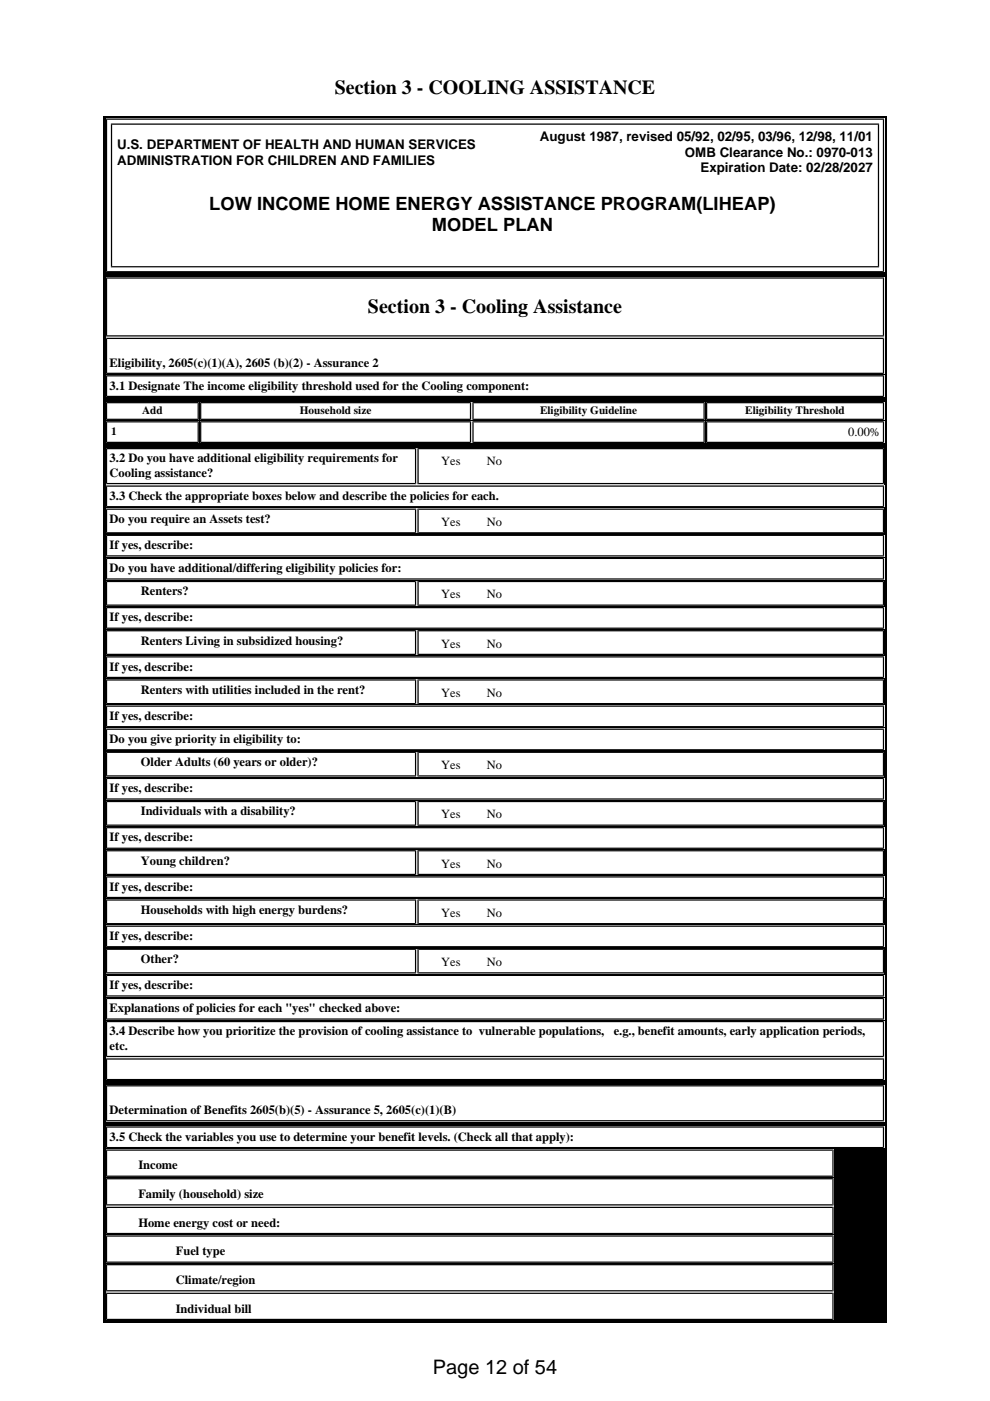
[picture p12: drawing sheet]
<svg xmlns="http://www.w3.org/2000/svg" width="210mm" height="297mm" viewBox="0 0 210 297" stroke-linecap="round" stroke-linejoin="round" font-family="sans-serif">
<path d="M21.9 24.6h166.1v33.7h-166.1z" fill="#000"/>
<path d="M21.9 24.7h166.1M22.1 24.6v33.7M187.8 24.6v33.7M21.9 58.1h166.1" fill="none" stroke="#000" stroke-width=".26"/>
<path d="M22.5 25.1h164.9v32.6h-164.9z" fill="#fff"/>
<path d="M22.5 25.3h164.9M22.6 25.1v32.6M23.5 26.3h162.9M23.6 26.2v30.5M186.3 26.2v30.5M187.3 25.1v32.6M21.9 58.4h166.1M22.1 58.3v26.4M22.5 57.6h164.9M23.5 56.6h162.9M187.8 58.3v26.4M21.9 84.6h166.1" fill="none" stroke="#000" stroke-width=".26"/>
<path d="M21.9 58.3h166.1v26.4h-166.1z" fill="#000"/>
<path d="M22.5 58.8h164.9v12.5h-164.9z" fill="#fff"/>
<path d="M22.5 58.9h164.9M22.6 58.8v12.5M187.3 58.8v12.5M22.5 71.2h164.9" fill="none" stroke="#000" stroke-width=".26"/>
<path d="M22.5 71.6h164.9v7.7h-164.9z" fill="#fff"/>
<path d="M22.5 71.7h164.9M22.5 79.2h164.9M22.6 71.6v7.7M187.3 71.6v7.7" fill="none" stroke="#000" stroke-width=".26"/>
<path d="M22.5 79.5h164.9v4.7h-164.9z" fill="#fff"/>
<path d="M22.5 79.7h164.9M22.6 79.6v4.6M187.3 79.6v4.6M21.9 84.8h166.1M21.9 94.3h166.1M22.1 84.7v9.8M22.5 84h164.9M187.8 84.7v9.8" fill="none" stroke="#000" stroke-width=".26"/>
<path d="M21.9 84.7h166.1v9.8h-166.1z" fill="#000"/>
<path d="M22.5 85.2h19.7v3.8h-19.7z" fill="#fff"/>
<path d="M22.5 85.4h19.7M22.5 88.9h19.7M22.6 85.2v3.8M42 85.2v3.8" fill="none" stroke="#000" stroke-width=".26"/>
<path d="M42.4 85.2h57.5v3.8h-57.5z" fill="#fff"/>
<path d="M42.4 85.4h57.5M42.4 88.9h57.5M42.6 85.2v3.8M99.8 85.2v3.8" fill="none" stroke="#000" stroke-width=".26"/>
<path d="M100.2 85.2h49.2v3.8h-49.2z" fill="#fff"/>
<path d="M100.2 85.4h49.2M100.2 88.9h49.2M100.3 85.2v3.8M149.3 85.2v3.8" fill="none" stroke="#000" stroke-width=".26"/>
<path d="M149.7 85.2h37.7v3.8h-37.7z" fill="#fff"/>
<path d="M149.7 85.4h37.7M149.7 88.9h37.7M149.8 85.2v3.8M187.3 85.2v3.8" fill="none" stroke="#000" stroke-width=".26"/>
<path d="M22.5 89.3h19.7v4.6h-19.7z" fill="#fff"/>
<path d="M22.5 89.4h19.7M22.5 93.8h19.7M22.6 89.3v4.6M42 89.3v4.6" fill="none" stroke="#000" stroke-width=".26"/>
<path d="M42.4 89.3h57.5v4.6h-57.5z" fill="#fff"/>
<path d="M42.4 89.4h57.5M42.4 93.8h57.5M42.6 89.3v4.6M99.8 89.3v4.6" fill="none" stroke="#000" stroke-width=".26"/>
<path d="M100.2 89.3h49.2v4.6h-49.2z" fill="#fff"/>
<path d="M100.2 89.4h49.2M100.2 93.8h49.2M100.3 89.3v4.6M149.3 89.3v4.6" fill="none" stroke="#000" stroke-width=".26"/>
<path d="M149.7 89.3h37.7v4.6h-37.7z" fill="#fff"/>
<path d="M21.9 94.6h166.1M22.1 94.5v135.1M149.7 89.4h37.7M149.7 93.8h37.7M149.8 89.3v4.6M187.3 89.3v4.6M187.8 94.5v135.1M21.9 229.4h166.1" fill="none" stroke="#000" stroke-width=".26"/>
<path d="M21.9 94.5h166.1v135.1h-166.1z" fill="#000"/>
<path d="M22.5 95h65.7v7.7h-65.7z" fill="#fff"/>
<path d="M22.5 95.1h65.7M22.6 95v7.7M88.1 95v7.7M22.5 102.5h65.7" fill="none" stroke="#000" stroke-width=".26"/>
<path d="M88.5 95h98.9v7.7h-98.9z" fill="#fff"/>
<path d="M88.5 95.1h98.9M88.6 95v7.7M187.3 95v7.7M88.5 102.5h98.9" fill="none" stroke="#000" stroke-width=".26"/>
<path d="M22.5 102.9h164.9v4.7h-164.9z" fill="#fff"/>
<path d="M22.5 103.1h164.9M22.5 107.4h164.9M22.6 102.9v4.7M187.3 102.9v4.7" fill="none" stroke="#000" stroke-width=".26"/>
<path d="M22.5 107.8h65.7v5.3h-65.7z" fill="#fff"/>
<path d="M22.5 108h65.7M22.5 113h65.7M22.6 107.8v5.3M88.1 107.8v5.3" fill="none" stroke="#000" stroke-width=".26"/>
<path d="M88.5 107.8h98.9v5.3h-98.9z" fill="#fff"/>
<path d="M88.5 108h98.9M88.5 113h98.9M88.6 107.8v5.3M187.3 107.8v5.3" fill="none" stroke="#000" stroke-width=".26"/>
<path d="M22.5 113.4h164.9v4.6h-164.9z" fill="#fff"/>
<path d="M22.5 113.5h164.9M22.5 117.9h164.9M22.6 113.4v4.6M187.3 113.4v4.6" fill="none" stroke="#000" stroke-width=".26"/>
<path d="M22.5 118.3h164.9v4.6h-164.9z" fill="#fff"/>
<path d="M22.5 118.4h164.9M22.6 118.3v4.6M187.3 118.3v4.6M22.5 122.8h164.9" fill="none" stroke="#000" stroke-width=".26"/>
<path d="M22.5 123.2h65.7v5.2h-65.7z" fill="#fff"/>
<path d="M22.5 123.3h65.7M22.5 128.3h65.7M22.6 123.2v5.2M88.1 123.2v5.2" fill="none" stroke="#000" stroke-width=".26"/>
<path d="M88.5 123.2h98.9v5.2h-98.9z" fill="#fff"/>
<path d="M88.5 123.3h98.9M88.5 128.3h98.9M88.6 123.2v5.2M187.3 123.2v5.2" fill="none" stroke="#000" stroke-width=".26"/>
<path d="M22.5 128.7h164.9v4.6h-164.9z" fill="#fff"/>
<path d="M22.5 128.8h164.9M22.5 133.2h164.9M22.6 128.7v4.6M187.3 128.7v4.6" fill="none" stroke="#000" stroke-width=".26"/>
<path d="M22.5 133.6h65.7v5.3h-65.7z" fill="#fff"/>
<path d="M22.5 133.7h65.7M22.5 138.7h65.7M22.6 133.6v5.3M88.1 133.6v5.3" fill="none" stroke="#000" stroke-width=".26"/>
<path d="M88.5 133.6h98.9v5.3h-98.9z" fill="#fff"/>
<path d="M88.5 133.7h98.9M88.5 138.7h98.9M88.6 133.6v5.3M187.3 133.6v5.3" fill="none" stroke="#000" stroke-width=".26"/>
<path d="M22.5 139.1h164.9v4.7h-164.9z" fill="#fff"/>
<path d="M22.5 139.3h164.9M22.6 139.1v4.7M187.3 139.1v4.7M22.5 143.6h164.9" fill="none" stroke="#000" stroke-width=".26"/>
<path d="M22.5 144h65.7v5.3h-65.7z" fill="#fff"/>
<path d="M22.5 144.2h65.7M22.5 149.2h65.7M22.6 144v5.3M88.1 144v5.3" fill="none" stroke="#000" stroke-width=".26"/>
<path d="M88.5 144h98.9v5.3h-98.9z" fill="#fff"/>
<path d="M88.5 144.2h98.9M88.5 149.2h98.9M88.6 144v5.3M187.3 144v5.3" fill="none" stroke="#000" stroke-width=".26"/>
<path d="M22.5 149.6h164.9v4.6h-164.9z" fill="#fff"/>
<path d="M22.5 149.7h164.9M22.5 154.1h164.9M22.6 149.6v4.6M187.3 149.6v4.6" fill="none" stroke="#000" stroke-width=".26"/>
<path d="M22.5 154.5h164.9v4.6h-164.9z" fill="#fff"/>
<path d="M22.5 154.6h164.9M22.5 159h164.9M22.6 154.5v4.6M187.3 154.5v4.6" fill="none" stroke="#000" stroke-width=".26"/>
<path d="M22.5 159.4h65.7v5.2h-65.7z" fill="#fff"/>
<path d="M22.5 159.5h65.7M22.6 159.4v5.2M88.1 159.4v5.2M22.5 164.5h65.7" fill="none" stroke="#000" stroke-width=".26"/>
<path d="M88.5 159.4h98.9v5.2h-98.9z" fill="#fff"/>
<path d="M88.5 159.5h98.9M88.6 159.4v5.2M187.3 159.4v5.2M88.5 164.5h98.9" fill="none" stroke="#000" stroke-width=".26"/>
<path d="M22.5 164.9h164.9v4.6h-164.9z" fill="#fff"/>
<path d="M22.5 165h164.9M22.5 169.4h164.9M22.6 164.9v4.6M187.3 164.9v4.6" fill="none" stroke="#000" stroke-width=".26"/>
<path d="M22.5 169.8h65.7v5.3h-65.7z" fill="#fff"/>
<path d="M22.5 169.9h65.7M22.5 175h65.7M22.6 169.8v5.3M88.1 169.8v5.3" fill="none" stroke="#000" stroke-width=".26"/>
<path d="M88.5 169.8h98.9v5.3h-98.9z" fill="#fff"/>
<path d="M88.5 169.9h98.9M88.5 175h98.9M88.6 169.8v5.3M187.3 169.8v5.3" fill="none" stroke="#000" stroke-width=".26"/>
<path d="M22.5 175.3h164.9v4.7h-164.9z" fill="#fff"/>
<path d="M22.5 175.5h164.9M22.5 179.8h164.9M22.6 175.4v4.6M187.3 175.4v4.6" fill="none" stroke="#000" stroke-width=".26"/>
<path d="M22.5 180.2h65.7v5.3h-65.7z" fill="#fff"/>
<path d="M22.5 180.4h65.7M22.5 185.4h65.7M22.6 180.2v5.3M88.1 180.2v5.3" fill="none" stroke="#000" stroke-width=".26"/>
<path d="M88.5 180.2h98.9v5.3h-98.9z" fill="#fff"/>
<path d="M88.5 180.4h98.9M88.5 185.4h98.9M88.6 180.2v5.3M187.3 180.2v5.3" fill="none" stroke="#000" stroke-width=".26"/>
<path d="M22.5 185.8h164.9v4.6h-164.9z" fill="#fff"/>
<path d="M22.5 185.9h164.9M22.5 190.3h164.9M22.6 185.8v4.6M187.3 185.8v4.6" fill="none" stroke="#000" stroke-width=".26"/>
<path d="M22.5 190.7h65.7v5.3h-65.7z" fill="#fff"/>
<path d="M22.5 190.8h65.7M22.5 195.8h65.7M22.6 190.7v5.3M88.1 190.7v5.3" fill="none" stroke="#000" stroke-width=".26"/>
<path d="M88.5 190.7h98.9v5.3h-98.9z" fill="#fff"/>
<path d="M88.5 190.8h98.9M88.5 195.8h98.9M88.6 190.7v5.3M187.3 190.7v5.3" fill="none" stroke="#000" stroke-width=".26"/>
<path d="M22.5 196.2h164.9v4.7h-164.9z" fill="#fff"/>
<path d="M22.5 196.4h164.9M22.6 196.2v4.7M187.3 196.2v4.7M22.5 200.7h164.9" fill="none" stroke="#000" stroke-width=".26"/>
<path d="M22.5 201.1h65.7v5.3h-65.7z" fill="#fff"/>
<path d="M22.5 201.3h65.7M22.5 206.3h65.7M22.6 201.1v5.3M88.1 201.1v5.3" fill="none" stroke="#000" stroke-width=".26"/>
<path d="M88.5 201.1h98.9v5.3h-98.9z" fill="#fff"/>
<path d="M88.5 201.3h98.9M88.5 206.3h98.9M88.6 201.1v5.3M187.3 201.1v5.3" fill="none" stroke="#000" stroke-width=".26"/>
<path d="M22.5 206.7h164.9v4.6h-164.9z" fill="#fff"/>
<path d="M22.5 206.8h164.9M22.5 211.2h164.9M22.6 206.7v4.6M187.3 206.7v4.6" fill="none" stroke="#000" stroke-width=".26"/>
<path d="M22.5 211.6h164.9v4.6h-164.9z" fill="#fff"/>
<path d="M22.5 211.7h164.9M22.5 216.1h164.9M22.6 211.6v4.6M187.3 211.6v4.6" fill="none" stroke="#000" stroke-width=".26"/>
<path d="M22.5 216.5h164.9v7.6h-164.9z" fill="#fff"/>
<path d="M22.5 216.6h164.9M22.6 216.5v7.6M187.3 216.5v7.6M22.5 224h164.9" fill="none" stroke="#000" stroke-width=".26"/>
<path d="M22.5 224.4h164.9v4.6h-164.9z" fill="#fff"/>
<path d="M21.9 229.7h166.1M21.9 238.2h166.1M22.1 229.6v8.7M22.5 224.5h164.9M22.5 228.9h164.9M22.6 224.4v4.6M187.3 224.4v4.6M187.8 229.6v8.7" fill="none" stroke="#000" stroke-width=".26"/>
<path d="M21.9 229.6h166.1v8.7h-166.1z" fill="#000"/>
<path d="M22.5 230.1h164.9v7.7h-164.9z" fill="#fff"/>
<path d="M21.9 238.4h166.1M22.1 238.3v42.1M22.5 230.2h164.9M22.5 237.6h164.9M22.6 230.1v7.7M187.3 230.1v7.7M187.8 238.3v42.1M21.9 280.3h166.1" fill="none" stroke="#000" stroke-width=".26"/>
<path d="M21.9 238.3h166.1v42.1h-166.1z" fill="#000"/>
<path d="M22.5 238.8h164.9v4.6h-164.9z" fill="#fff"/>
<path d="M22.5 238.9h164.9M22.6 238.8v4.6M187.3 238.8v4.6M22.5 243.3h164.9" fill="none" stroke="#000" stroke-width=".26"/>
<path d="M22.5 243.7h154.2v5.8h-154.2z" fill="#fff"/>
<path d="M22.5 243.8h154.2M22.5 249.4h154.2M22.6 243.7v5.8M176.6 243.7v5.8" fill="none" stroke="#000" stroke-width=".26"/>
<path d="M22.5 249.8h154.2v5.8h-154.2z" fill="#fff"/>
<path d="M22.5 249.9h154.2M22.5 255.5h154.2M22.6 249.8v5.8M176.6 249.8v5.8" fill="none" stroke="#000" stroke-width=".26"/>
<path d="M22.5 255.9h154.2v5.8h-154.2z" fill="#fff"/>
<path d="M22.5 256h154.2M22.6 255.9v5.8M176.6 255.9v5.8M22.5 261.5h154.2" fill="none" stroke="#000" stroke-width=".26"/>
<path d="M22.5 261.9h154.2v5.8h-154.2z" fill="#fff"/>
<path d="M22.5 262.1h154.2M22.5 267.6h154.2M22.6 261.9v5.8M176.6 261.9v5.8" fill="none" stroke="#000" stroke-width=".26"/>
<path d="M22.5 268h154.2v5.8h-154.2z" fill="#fff"/>
<path d="M22.5 268.1h154.2M22.5 273.7h154.2M22.6 268v5.8M176.6 268v5.8" fill="none" stroke="#000" stroke-width=".26"/>
<path d="M22.5 274.1h154.2v5.8h-154.2z" fill="#fff"/>
<path d="M22.5 274.2h154.2M22.5 279.8h154.2M22.6 274.1v5.8M176.6 274.1v5.8" fill="none" stroke="#000" stroke-width=".26"/>
<g font-size="4.2">
<text x="71" y="19.8">Section 3 - COOLING ASSISTANCE</text>
<text x="78" y="66.3">Section 3 - Cooling Assistance</text>
<text x="91.8" y="291.3">Page 12 of 54</text>
</g>
<g font-size="3.9">
<text x="44.4" y="44.6">LOW INCOME HOME ENERGY ASSISTANCE PROGRAM(LIHEAP)</text>
<text x="91.6" y="49">MODEL PLAN</text>
</g>
<g font-size="2.8">
<text x="114.5" y="30">August 1987, revised 05/92, 02/95, 03/96, 12/98, 11/01</text>
<text x="24.8" y="31.6">U.S. DEPARTMENT OF HEALTH AND HUMAN SERVICES</text>
<text x="24.8" y="34.9">ADMINISTRATION FOR CHILDREN AND FAMILIES</text>
<text x="145.2" y="33.3">OMB Clearance No.: 0970-013</text>
<text x="148.5" y="36.5">Expiration Date: 02/28/2027</text>
</g>
<g font-size="2.6">
<text x="23.2" y="77.7">Eligibility, 2605(c)(1)(A), 2605 (b)(2) - Assurance 2</text>
<text x="23.2" y="82.6">3.1 Designate The income eligibility threshold used for the Cooling component:</text>
<text x="179.8" y="92.4">0.00%</text>
<text x="23.2" y="98">3.2 Do you have additional eligibility requirements for</text>
<text x="23.2" y="101.1">Cooling assistance?</text>
<text x="93.5" y="98.7">Yes</text>
<text x="103.2" y="98.7">No</text>
<text x="23.2" y="106">3.3 Check the appropriate boxes below and describe the policies for each.</text>
<text x="23.2" y="110.9">Do you require an Assets test?</text>
<text x="93.5" y="111.5">Yes</text>
<text x="103.2" y="111.5">No</text>
<text x="23.2" y="116.4">If yes, describe:</text>
<text x="23.2" y="121.3">Do you have additional/differing eligibility policies for:</text>
<text x="23.2" y="131.8">If yes, describe:</text>
<text x="29.9" y="126.2">Renters?</text>
<text x="93.5" y="126.9">Yes</text>
<text x="103.2" y="126.9">No</text>
<text x="29.9" y="136.6">Renters Living in subsidized housing?</text>
<text x="93.5" y="137.3">Yes</text>
<text x="103.2" y="137.3">No</text>
<text x="23.2" y="142.2">If yes, describe:</text>
<text x="29.9" y="147.1">Renters with utilities included in the rent?</text>
<text x="93.5" y="147.7">Yes</text>
<text x="103.2" y="147.7">No</text>
<text x="23.2" y="152.6">If yes, describe:</text>
<text x="23.2" y="157.5">Do you give priority in eligibility to:</text>
<text x="23.2" y="168">If yes, describe:</text>
<text x="29.9" y="162.4">Older Adults (60 years or older)?</text>
<text x="93.5" y="163.1">Yes</text>
<text x="103.2" y="163.1">No</text>
<text x="29.9" y="172.9">Individuals with a disability?</text>
<text x="93.5" y="173.5">Yes</text>
<text x="103.2" y="173.5">No</text>
<text x="23.2" y="178.4">If yes, describe:</text>
<text x="29.9" y="183.3">Young children?</text>
<text x="93.5" y="183.9">Yes</text>
<text x="103.2" y="183.9">No</text>
<text x="23.2" y="188.8">If yes, describe:</text>
<text x="29.9" y="193.7">Households with high energy burdens?</text>
<text x="93.5" y="194.4">Yes</text>
<text x="103.2" y="194.4">No</text>
<text x="23.2" y="199.3">If yes, describe:</text>
<text x="23.2" y="209.7">If yes, describe:</text>
<text x="29.9" y="204.2">Other?</text>
<text x="93.5" y="204.8">Yes</text>
<text x="103.2" y="204.8">No</text>
<text x="23.2" y="214.6">Explanations of policies for each &quot;yes&quot; checked above:</text>
<text x="23.2" y="219.5">3.4 Describe how you prioritize the provision of cooling assistance to vulnerable populations,</text>
<text x="130.1" y="219.5">e.g., benefit amounts, early application periods,</text>
<text x="23.2" y="222.6">etc.</text>
<text x="23.2" y="236.2">Determination of Benefits 2605(b)(5) - Assurance 5, 2605(c)(1)(B)</text>
<text x="23.2" y="241.9">3.5 Check the variables you use to determine your benefit levels. (Check all that apply):</text>
<text x="29.3" y="247.9">Income</text>
<text x="29.3" y="254">Family (household) size</text>
<text x="29.3" y="260.1">Home energy cost or need:</text>
<text x="37.3" y="266.2">Fuel type</text>
<text x="37.3" y="272.2">Climate/region</text>
<text x="37.3" y="278.3">Individual bill</text>
</g>
<g font-size="2.4">
<text x="30.1" y="87.8">Add</text>
<text x="63.6" y="87.8">Household size</text>
<text x="114.5" y="87.8">Eligibility Guideline</text>
<text x="158" y="87.8">Eligibility Threshold</text>
<text x="23.6" y="92.3">1</text>
</g>
</svg>
